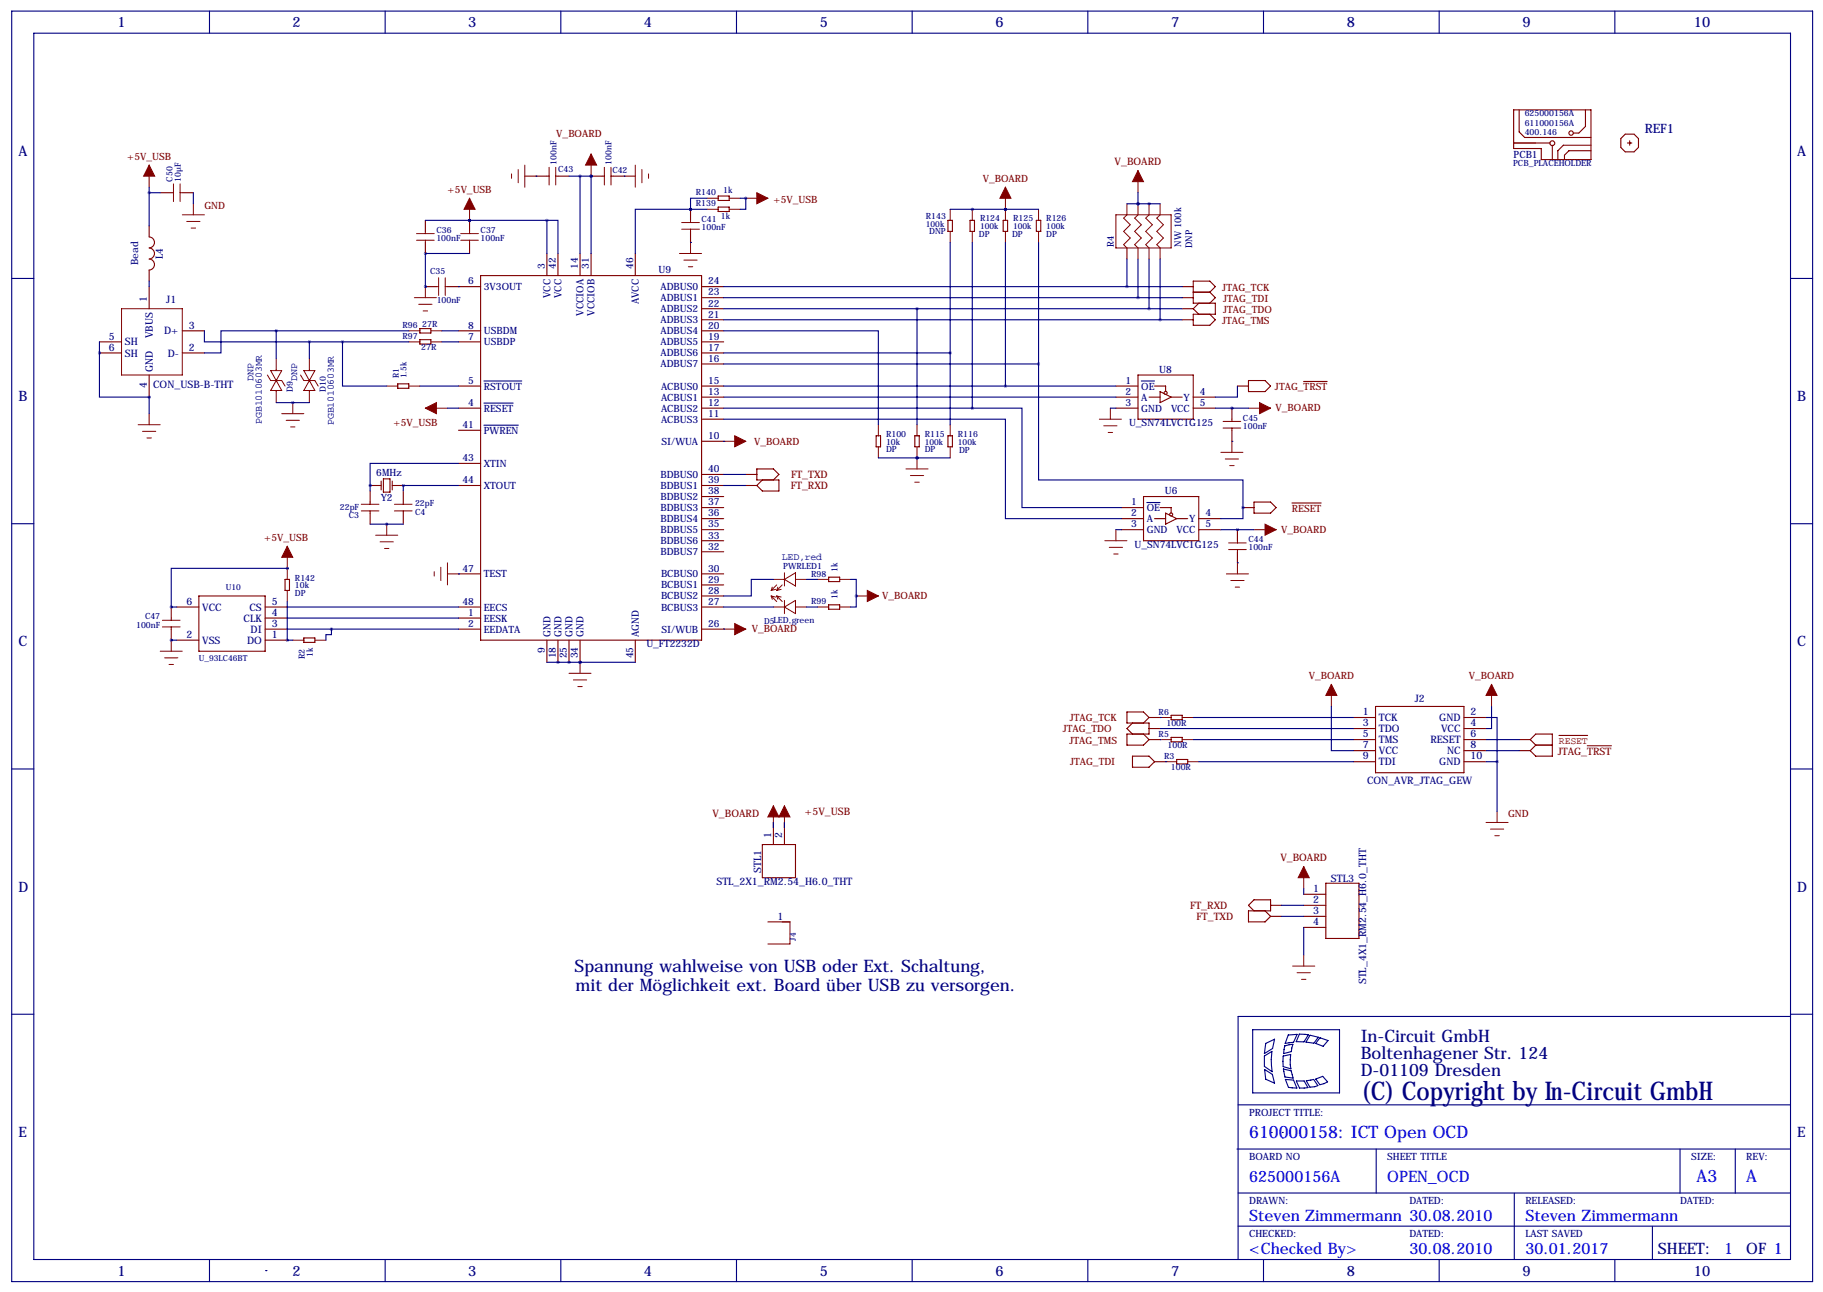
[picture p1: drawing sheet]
<svg xmlns="http://www.w3.org/2000/svg" width="419mm" height="297mm" viewBox="0 0 419 297" stroke-linecap="round" stroke-linejoin="round" font-family="sans-serif">
<g fill="none" stroke="#000080" stroke-width=".25">
<path d="M2.7 2.6h414v292.1h-414zM7.8 7.6h403.8v282h-403.8zM48.2 2.6v5M88.5 2.6v5M128.9 2.6v5M169.3 2.6v5M209.7 2.6v5M250.1 2.6v5M290.5 2.6v5M330.9 2.6v5M371.2 2.6v5M34.3 43v8.9"/>
<path d="M34.3 44.3h2.5M44.4 44.3v2.5M97.8 58.3h.1M97.8 50.7h27.9M97.8 58.3v7.6M97.8 58.3h10.1M107.9 50.7h.1M123.2 40.5h.1M125.7 50.7h2.6v7.6M125.7 50.7v7.6M130.8 40.5h5.1M133.3 40.5v17.8"/>
<path d="M135.9 40.5h.1M135.9 40.5v17.8M143.5 40.5h.1M158.7 48.1h-12.7v10.2M158.7 48.1h.1M158.7 55.7h.1M158.7 48.1h3.9M162.6 45.6h-3.9v2.5M170.2 45.6h1.2M171.4 45.6v2.5h-1.2M171.4 45.6h.1M218.4 48.1h20.4"/>
<path d="M218.4 55.7v41.9M223.5 48.1h.1M223.5 55.7v38.1M231.1 48.1h.1M231.1 55.7v33.1M238.8 55.7v28M259.1 59.5v6.4M259.1 46.8h7.6M261.6 46.8h.1M261.6 44.3v2.5M261.6 59.5v8.9M264.2 46.8h.1"/>
<path d="M264.2 59.5v11.5M266.7 59.5v14M2.7 64h5.1M22.9 78.6v2.5M34.3 64.6v1.3M47 76.1v2.5h24.1M63.5 76.1h-12.7v5h-3.8M63.5 76.1h30.5M63.5 76.1v6.3M71.1 78.6h22.9M71.1 78.6v3.8M78.7 78.6v10.2h10.2"/>
<path d="M97.8 65.9h.1M101.6 76.1h3.8M101.6 78.6h3.8M105.4 65.9h.1M166.4 76.1h35.5v21.5M166.4 65.9h105.4M166.4 68.4h105.4M166.4 73.5h105.4M166.4 71h105.4M210.8 71v26.6M411.6 64h5.1M22.9 81.1h.1"/>
<path d="M22.9 81.1v10.2h11.4M34.3 91.3h.1M34.3 91.3v3.8M63.5 92.6h7.6M67.3 92.6h.1M96.5 88.8h8.9M102.9 93.8h2.5M111.3 87.6h8.6M111.3 92.7h6.7M111.3 97.8h7.9M166.4 96.4h64.7v22.8h26.7M166.4 88.8h90.1"/>
<path d="M166.4 93.8h57.1M166.4 91.3h90.1M166.4 83.7h72.4M166.4 81.1h52M223.5 93.8h11.4v22.9h22.9M238.8 83.7v26.6h47v6.4M255.3 93.8h1.2M262.4 87.6h3M279.4 93.8h7.6M283.2 93.8h.1M284.5 88.8v2.5h-5.1M85.1 111.6h.1"/>
<path d="M85.1 111.6v1.3M92.7 111.6h.1M92.7 111.6v1.3M92.7 111.6h12.7M105.4 106.5h-20.3v5.1M166.4 101.5h.1M166.4 111.6h5M166.4 109.1h5M201.9 105.3h16.5M210.8 105.3h.1M263.7 115.5h3M283.2 101.5h.1"/>
<path d="M285.8 116.7v2.5h-5.1M285.8 116.7h.1M2.7 120.4h5.1M39.4 139.6h.1M39.4 139.6h1.2M66 130.7h.1M66 130.7h-26.6v8.9M66 139.6h39.4M66 138.3v8.9M85.1 120.5h7.6M88.9 120.5h.1M105.4 131.9h.1"/>
<path d="M166.4 139.6h11.4M177.8 133.2h-5.1v3.8h-6.3M185.4 139.6h2.6M185.4 133.2h2.6M195.6 133.2h1.2v3.8M196.8 137v2.6h-1.2M196.8 137h.1M256.5 121.8h1.3M280.7 121.8h7.6M284.5 121.8h.1M284.5 129.4h.1M411.6 120.4h5.1"/>
<path d="M39.4 147.2h.1M39.4 147.2h1.2M66 147.2h.1M66 142.1h39.4M66 144.6h39.4M66 147.2h1.3M76.2 144.6v1.3h-1.3v1.3M125.7 152.3h20.3M128.3 152.3h.1M130.8 152.3h.1M133.3 152.3h.1M166.4 144.6h.1"/>
<path d="M2.7 176.8h5.1M266.7 170h.1M266.7 165h.1M266.7 167.5h44.4M268 175.1h.1M274.3 170h36.8M274.3 165h36.8M275.6 175.1h35.5M306.1 162.4v10.2h5M341.6 165h2.6v10.1M341.6 175.1h2.6M341.6 170h7.6"/>
<path d="M341.6 172.6h7.6M342.9 162.4v5.1h-1.3M344.2 175.1v11.4M411.6 176.8h5.1M177.8 189.1v1.3M180.3 189.1v1.3M294.6 208.1h5.1M294.6 210.7h5.1M299.7 204.3v1.3M299.7 213.2v6.4M2.7 233.2h5.1M288 236.7h19.9v14.6h-19.9z"/>
<path d="M291 239.9l2-1-.4 2.2-1.9 1.1zM296.2 238l2-.2-.8 1.8-1.9 .3zM298.7 237.8l2.1 .1-1 1.6h-1.8zM301.2 238l1.9 .5-1 1.3-1.9-.2zM303.4 238.6l1.9 .6-1.1 1.3-1.7-.6zM411.6 233.7h-127v55.9M411.6 233.2h5.1M284.6 254h127M290.7 242.8l1.7-1.1-.1 1.9 .2 2.8-1.8-1.2zM290.7 245.9l1.8 1.1 .5 2-2-.9zM295 245.8h.1M295 242.8l1.7-.4-.1 2.4 .2 .9-1.8-.5z"/>
<path d="M295.1 245.8l1.7 .4 .5 1.7-1.9-.3zM295.4 240.4l1.8-.3-.3 1.7-1.8 .4zM295.5 248.2l1.9 .1 .7 1.9-1.9-.2zM298 248.5h1.8l.9 1.5-1.9 .2zM300.3 248.5l1.7-.3 1 1.4-1.9 .3zM302.5 248.1l1.6-.6 1.1 1.2-1.8 .7zM284.4 264.2h127.2M284.6 274.3h127M292.3 260.4h.1M294.8 260.4h.1M294.8 261.6h.1M316.4 264.2v10.1"/>
<path d="M348.1 274.3v15.3M386.2 264.2v10.1M398.9 264.2v10.1M48.2 289.6v5.1M61.1 292.1h.1M88.5 289.6v5.1M128.9 289.6v5.1M169.3 289.6v5.1M209.7 289.6v5.1M250.1 289.6v5.1M284.6 281.9h127M290.5 289.6v5.1"/>
<path d="M330.9 289.6v5.1M371.2 289.6v5.1M379.9 282v7.6"/>
</g>
<g fill="none" stroke="#800000" stroke-width=".25">
<path d="M348 25.3h17.8v11.4h-11.5v-2.6h-6.3zM348 32.9h8.4M349.2 25.3v5l1.3 1.3h15.3M356.9 33.4v3.3M364.5 25.3v3.8l-1.5 1.5h-1.3M365.8 33.4h-6.4l-1.3 1.3v2M365.8 34.7h-5.1l-1 1v1M373.6 30.8h2.1l1 1.1v2l-1 1h-2.1l-1-1v-2zM374.1 32.9h1.1M374.6 32.9h.1M374.6 32.4v1M34.3 51.9v2.6a1.27 1.27 0 0 1 1.2 1.2 1.27 1.27 0 0 1-1.2 1.3 1.27 1.27 0 0 1 1.2 1.3 1.27 1.27 0 0 1-1.2 1.2 1.27 1.27 0 0 1 1.2 1.3 1.27 1.27 0 0 1-1.2 1.3v2.5"/>
<path d="M36.8 44.3h2.6M41.9 44.3h2.5M97.8 50.7v2.5M97.8 55.7v2.6M107.9 50.7v2.5M107.9 55.7v2.6M123.2 40.5h2.5M125.7 58.3v5.1M128.3 40.5h2.5M128.3 58.3v5.1M133.3 58.3v5.1M135.9 40.5h2.5"/>
<path d="M135.9 58.3v5.1M141 40.5h2.5M146 58.3v5.1M158.7 48.1v2.6M158.7 53.2v2.5M165.1 45.1h2.5v1h-2.5zM165.1 47.6h2.5v1h-2.5zM217.9 50.7h1v2.5h-1zM223 50.7h1v2.5h-1zM230.6 50.7h1v2.5h-1zM238.3 50.7h1v2.5h-1zM259.1 57v2.5"/>
<path d="M22.9 78.6h5M34.3 65.9v5.1M41.9 76.1h5.1M96.5 75.6h2.6v1h-2.6zM96.5 78.1h2.6v1h-2.6zM97.8 65.9h2.5M102.9 65.9h7.6M105.4 78.6h5.1M105.4 76.1h5.1M110.5 63.4h50.8v83.8h-50.8zM161.3 65.9h5.1M161.3 78.6h5.1"/>
<path d="M161.3 76.1h5.1M161.3 73.5h5.1M161.3 71h5.1M161.3 68.4h5.1M271.8 65.9h2.5M271.8 73.5h2.5M271.8 71h2.5M271.8 68.4h2.5M274.3 67.2h3.8M274.3 71l1.3 1.2M275.6 69.7l-1.3 1.3M278.1 67.2l1.3-1.3-1.3-1.3h-3.8v5.1h5.1v2.5h-5.1v2.6h3.8l1.3-1.3-1.3-1.3"/>
<path d="M278.1 67.2l1.3 1.2-1.3 1.3M22.9 81.1h5M34.3 86.2v5.1M41.9 81.1h5.1M91.4 88.3h2.6v1h-2.6zM105.4 88.8h5.1M105.4 93.8h5.1M105.4 98.9h5.1M161.3 96.4h5.1M161.3 91.3h5.1M161.3 88.8h5.1M161.3 93.8h5.1"/>
<path d="M161.3 83.7h5.1M161.3 81.1h5.1M256.5 91.3h5.1M256.5 88.8h5.1M256.5 93.8h5.1M261.6 86.2h12.7v10.2h-12.7zM264.2 91.3h2.5M265.4 88.8h2.6v1.2M266.7 90l2.5 1.3-2.5 1.3zM269.2 91.3h2.6M274.3 91.3h5.1M274.3 93.8h5.1"/>
<path d="M283.2 93.8v2.6M283.2 98.9v2.6M284.5 88.8h2.5M287 87.5h3.8l1.3 1.3-1.3 1.2h-3.8zM299.7 87.7h5.4M85.1 111.6h2.5M85.1 112.9v2.5M85.1 118v2.5M87.6 110.6v2M88.1 110.1h1.6v3h-1.6zM90.2 110.6v2M90.2 111.6h2.5"/>
<path d="M92.7 112.9v2.5M92.7 118v2.5M105.4 111.6h5.1M105.4 106.5h5.1M161.3 114.2h5.1M161.3 119.2h5.1M161.3 116.7h5.1M161.3 111.6h5.1M161.3 101.5h5.1M161.3 109.1h5.1M171.4 111.6h2.6M171.4 109.1h2.6"/>
<path d="M175.3 110.3l-1.3 1.3M177.8 110.3l1.3-1.2-1.3-1.3h-3.8v2.5h5.1v2.6h-3.8l-1.3-1.3M201.4 100.2h1v2.5h-1zM210.3 100.2h1v2.5h-1zM217.9 100.2h1v2.5h-1zM257.8 119.2h5.1M257.8 116.7h5.1M262.9 114.2h12.7v10.1h-12.7zM265.4 119.2h2.6M266.7 116.7h2.5v1.3M268 118l2.5 1.2-2.5 1.3zM270.5 119.2h2.5"/>
<path d="M275.6 119.2h5.1M285.8 116.7h2.5M288.3 115.4h3.8l1.3 1.3-1.3 1.3h-3.8zM297 115.6h6.7M39.4 139.6v2.5M40.6 139.6h5.1M45.7 137h15.3v12.7h-15.3zM61 139.6h5M65.5 133.2h1v2.5h-1zM105.4 139.6h5.1M105.4 131.9h5.1M161.3 124.3h5.1"/>
<path d="M161.3 121.8h5.1M161.3 137h5.1M161.3 139.6h5.1M161.3 134.5h5.1M161.3 131.9h5.1M161.3 126.9h5.1M190.5 132.7h2.5v1h-2.5zM190.5 139.1h2.5v1h-2.5zM257.8 121.8h5.1M275.6 121.8h5.1M284.5 121.8v2.5M284.5 126.9v2.5"/>
<path d="M39.4 144.6v2.6M40.6 147.2h5.1M61 147.2h5M61 144.6h5M61 142.1h5M69.8 146.7h2.6v1h-2.6zM105.4 144.6h5.1M105.4 142.1h5.1M125.7 147.2v5.1M128.3 147.2v5.1M130.8 147.2v5.1M133.3 147.2v5.1"/>
<path d="M146 147.2v5.1M161.3 144.6h5.1M260.3 173.8h3.9l1.2 1.3-1.2 1.3h-3.9zM260.3 166.2l-1.2 1.3 1.2 1.3M262.9 168.8l1.3 1.2M264.2 165h2.5M264.2 167.5h2.5M264.2 170h2.5M264.2 165l-1.3-1.3h-3.8v2.5h5.1v2.6h-5.1v2.5h3.8l1.3-1.3M264.2 165l-1.3 1.2M265.4 175.1h2.6M269.2 164.5h2.6v1h-2.6z"/>
<path d="M269.2 169.5h2.6v1h-2.6zM270.5 174.6h2.5v1h-2.5zM311.1 165h5.1M311.1 167.5h5.1M311.1 170h5.1M311.1 172.6h5.1M311.1 175.1h5.1M316.2 162.4h20.3v15.3h-20.3zM336.5 165h5.1M336.5 167.5h5.1M336.5 170h5.1M336.5 172.6h5.1"/>
<path d="M336.5 175.1h5.1M349.2 170h2.6M349.2 172.6h2.6M351.8 170l1.3-1.2h3.8v5h-3.8l-1.3-1.2M351.8 170l1.3 1.3M353.1 171.3h3.8M353.1 171.3l-1.3 1.3M358.4 169.1h6.6M364.9 171.5h5.6M175.3 194.2h7.6v7.6h-7.6zM177.8 189.1v5.1M180.3 189.1v5.1"/>
<path d="M176.5 211.9h5.1M288.3 209.4l-1.3-1.3 1.3-1.2h3.8v2.5h-5.1v2.5h3.8l1.3-1.2M290.8 209.4l1.3 1.3M292.1 208.1h2.5M292.1 210.7h2.5M299.7 205.6h5.1M299.7 208.1h5.1M299.7 210.7h5.1M299.7 213.2h5.1M304.8 203.1h7.6v12.7h-7.6z"/>
<circle cx="356.9" cy="32.9" r=".56"/>
<circle cx="361.2" cy="30.6" r=".51"/>
<circle cx="268" cy="90.3" r=".36"/>
<circle cx="269.2" cy="118.3" r=".36"/>
</g>
<g fill="none" stroke="#800000" stroke-width=".23">
<path d="M34.3 38v5M117.6 40v1M119.1 39v3M120.6 38v5M126.2 38.5v4M127.8 38.5v4M135.9 35.4v5.1M138.9 38.5v4M140.5 38.5v4M146 38v5M147.6 39v3M149.1 40v1"/>
<path d="M261.6 39.2v5.1M39.4 44.3h.5M39.9 42.3v4M41.4 44.3h.5M41.4 42.3v4M41.9 49.4h5.1M42.9 50.9h3.1M43.9 52.4h1.1M44.4 46.8v2.6M95.8 53.7h4M95.8 55.2h4M97.8 53.2v.5"/>
<path d="M97.8 55.2v.5M105.9 53.7h4.1M105.9 55.2h4.1M107.9 45.6v5.1M107.9 53.2v.5M107.9 55.2v.5M120.6 40.5h2.6M125.7 40.5h.5M127.8 40.5h.5M138.4 40.5h.5M140.5 40.5h.5M143.5 40.5h2.5"/>
<path d="M156.2 58.3h5.1M156.7 51.2h4.1M156.7 52.7h4.1M157.2 59.8h3.1M158.7 50.7v.5M158.7 52.7v.5M158.7 55.7v2.6M162.6 48.1h2.5M162.6 45.6h2.5M167.6 48.1h2.6M167.6 45.6h2.6M171.4 45.6h5.1"/>
<path d="M218.4 48.1v2.6M218.4 53.2v2.5M223.5 48.1v2.6M223.5 53.2v2.5M231.1 43v7.7M231.1 53.2v2.5M238.8 48.1v2.6M238.8 53.2v2.5M256.5 49.4h12.7v7.6h-12.7zM259.1 46.8v2.6l-.8 .8 1.5 1.5-1.5 1.5 1.5 1.5-1.5 1.5 .8 .8M261.6 46.8v2.6l-.7 .8 1.5 1.5-1.5 1.5 1.5 1.5-1.5 1.5 .7 .8v2.5M264.2 46.8v2.6l-.8 .8 1.5 1.5-1.5 1.5 1.5 1.5-1.5 1.5 .8 .8v2.5"/>
<path d="M266.7 46.8v2.6l-.8 .8 1.6 1.5-1.6 1.5 1.6 1.5-1.6 1.5 .8 .8v2.5M27.9 71h14v15.2h-14zM94 76.1h2.5M94 78.6h2.5M95.2 68.4h5.1M96.3 70h3M97.3 71.5h1M97.8 65.9v2.5M99.1 76.1h2.5M99.1 78.6h2.5M100.3 65.9h.5M100.8 63.9v4"/>
<path d="M102.4 65.9h.5M102.4 63.9v4M158.2 61.3h1.1M31.7 97.6h5.1M32.8 99.2h3M34.3 95.1v2.5M61.5 86.2l.7 1.3h2.6l.7 1.3M62.2 85.2h2.6l-2.6 4.6h2.6zM63.5 82.4v2.8M63.5 89.8v2.8M64.8 95.1h5M65.8 96.6h3"/>
<path d="M66.8 98.2h1M67.3 92.6v2.5M69.1 86.2l.7 1.3h2.6l.8 1.3M69.8 85.2h2.6l-2.6 4.6h2.6zM71.1 82.4v2.8M71.1 89.8v2.8M88.9 88.8h2.5M94 88.8h2.5M97.8 93.8h5.1M201.9 97.6v2.6M210.8 97.6v2.6M218.4 97.6v2.6"/>
<path d="M252.7 96.4h5.1M253.7 97.9h3.1M254.8 99.4h1M255.3 93.8v2.6M281.2 96.9h4M281.2 98.4h4M283.2 96.4v.5M283.2 98.4v.5M287 93.8h5.1M33.8 100.7h1M83.1 117.5h4M83.1 115.9h4"/>
<path d="M85.1 115.4v.5M85.1 117.5v.5M90.7 117.5h4M90.7 115.9h4M92.7 115.4v.5M92.7 117.5v.5M166.4 101.5h5M201.9 102.7v2.6M208.3 107.8h5.1M209.3 109.3h3M210.3 110.9h1M210.8 102.7v5.1"/>
<path d="M218.4 102.7v2.6M280.7 104h5.1M281.7 105.5h3M282.7 107h1M283.2 101.5v2.5M66 125.6v7.6M66 135.7v2.6M86.4 123h5M87.4 124.6h3M88.4 126.1h1M88.9 120.5v2.5M99.8 131.4v1"/>
<path d="M101.3 130.4v3.1M102.9 131.9h2.5M102.9 129.4v5.1M177.3 137l1.3 1.3M177.3 137l1 .3M177.3 137l.2 .8M177.5 135l-.2 .7M177.8 139.6h2.5M177.8 133.2h2.5M178.3 135.5l-1 .2M178.6 137l1.2 1.3M178.6 137l1 .3"/>
<path d="M178.6 137l.2 .8M178.6 134.5l-1.3 1.2M178.8 135l-.2 .7M179.6 135.5l-1 .2M179.8 134.5l-1.2 1.2M180.3 139.6l2.6-1.6v3.1zM180.3 133.2l2.6-1.5v3zM180.3 131.7v3M180.3 138v3.1M182.9 139.6h2.5M182.9 133.2h2.5M188 139.6h2.5"/>
<path d="M188 133.2h2.5M193 139.6h2.6M193 133.2h2.6M196.8 137h5.1M254 124.3h5.1M255 125.8h3.1M256 127.4h1M256.5 121.8v2.5M281.9 131.9h5.1M282.4 124.8h4.1M282.4 126.4h4.1M283 133.5h3"/>
<path d="M284 135h1M284.5 124.3v.5M284.5 126.4v.5M284.5 129.4v2.5M288.3 121.8h5.1M36.8 149.7h5.1M37.3 142.6h4.1M37.3 144.1h4.1M37.8 151.2h3.1M38.9 152.8h1M39.4 142.1v.5M39.4 144.1v.5"/>
<path d="M39.4 147.2v2.5M67.3 147.2h2.5M72.4 147.2h2.5M130.8 154.8h5.1M131.8 156.3h3.1M132.8 157.8h1.1M133.3 152.3v2.5M166.4 144.6h5M306.1 157.3v5.1M342.9 157.3v5.1M266.7 170h2.5M266.7 165h2.5"/>
<path d="M268 175.1h2.5M271.8 170h2.5M271.8 165h2.5M273 175.1h2.6M177.8 185.3v5.1M180.3 185.3v5.1M299.7 199.2v5.1M341.6 189.1h5.1M342.6 190.6h3.1M343.7 192.1h1M344.2 186.5v2.6M179.8 211.9h1.8v5.1h-5.1"/>
<path d="M299.7 219.6v2.5M297.2 222.1h5.1M298.2 223.6h3M299.2 225.2h1"/>
</g>
<g fill="#800000" stroke="#800000" stroke-width=".23">
<path d="M107.9 45.6l1.3 2.5h-2.5z"/>
<path d="M174 44.3l2.5 1.3-2.5 1.2z"/>
<path d="M135.9 35.4l1.3 2.6h-2.6z"/>
<path d="M97.8 93.8l2.5-1.2v2.5z"/>
<path d="M168.9 100.2l2.5 1.3-2.5 1.2z"/>
<path d="M168.9 143.4l2.5 1.2-2.5 1.3z"/>
<path d="M199.4 135.7l2.5 1.3-2.5 1.3z"/>
<path d="M290.8 120.5l2.6 1.3-2.6 1.2z"/>
<path d="M289.6 92.6l2.5 1.2-2.5 1.3z"/>
<path d="M231.1 43l1.3 2.6h-2.5z"/>
<path d="M66 125.6l1.3 2.5h-2.5z"/>
<path d="M34.3 38l1.3 2.5h-2.6z"/>
<path d="M261.6 39.2l1.3 2.6h-2.6z"/>
<path d="M306.1 157.3l1.2 2.6h-2.5z"/>
<path d="M342.9 157.3l1.3 2.6h-2.6z"/>
<path d="M177.8 185.3l1.3 2.5h-2.6z"/>
<path d="M180.3 185.3l1.3 2.5h-2.5z"/>
<path d="M299.7 199.2l1.3 2.6h-2.6z"/>
</g>
<path d="M128.2 152.3a.05 .05 0 0 0 .1 0 .05 .05 0 0 0-.1 0zM133.3 152.3a.05 .05 0 0 0 .1 0 .05 .05 0 0 0-.1 0zM133.3 152.3a.05 .05 0 0 0 .1 0 .05 .05 0 0 0-.1 0zM107.9 50.7a.05 .05 0 0 0 .1 0 .05 .05 0 0 0-.1 0zM125.7 50.7a.05 .05 0 0 0 .1 0 .05 .05 0 0 0-.1 0zM107.9 50.7a.05 .05 0 0 0 .1 0 .05 .05 0 0 0-.1 0zM158.7 48.1a.05 .05 0 0 0 .1 0 .05 .05 0 0 0-.1 0zM133.3 40.5a.05 .05 0 0 0 .1 0 .05 .05 0 0 0-.1 0zM196.8 137a.05 .05 0 0 0 .1 0 .05 .05 0 0 0-.1 0zM231.1 88.8a.05 .05 0 0 0 .1 0 .05 .05 0 0 0-.1 0zM231.1 48.1a.05 .05 0 0 0 .1 0 .05 .05 0 0 0-.1 0zM231.1 48.1a.05 .05 0 0 0 .1 0 .05 .05 0 0 0-.1 0zM78.7 78.6a.05 .05 0 0 0 .1 0 .05 .05 0 0 0-.1 0zM158.7 48.1a.05 .05 0 0 0 .1 0 .05 .05 0 0 0-.1 0zM171.4 45.6a.05 .05 0 0 0 .1 0 .05 .05 0 0 0-.1 0zM238.7 83.7a.05 .05 0 0 0 .1 0 .05 .05 0 0 0-.1 0zM285.7 116.7a.05 .05 0 0 0 .1 0 .05 .05 0 0 0-.1 0zM39.3 147.2a.05 .05 0 0 0 .1 0 .05 .05 0 0 0-.1 0zM39.3 139.6a.05 .05 0 0 0 .1 0 .05 .05 0 0 0-.1 0zM66 130.7a.05 .05 0 0 0 .1 0 .05 .05 0 0 0-.1 0zM218.4 81.1a.05 .05 0 0 0 .1 0 .05 .05 0 0 0-.1 0zM264.1 71a.05 .05 0 0 0 .1 0 .05 .05 0 0 0-.1 0zM264.1 46.8a.05 .05 0 0 0 .1 0 .05 .05 0 0 0-.1 0zM344.1 175.1a.05 .05 0 0 0 .1 0 .05 .05 0 0 0-.1 0zM66 147.2a.05 .05 0 0 0 .1 0 .05 .05 0 0 0-.1 0zM22.8 81.1a.05 .05 0 0 0 .1 0 .05 .05 0 0 0-.1 0z" fill="#000080" stroke="#000080" stroke-width=".63"/>
<text font-size="5.9" fill="#000080" x="313.1" y="253">(C) Copyright by In-Circuit GmbH</text>
<g font-size="4" fill="#000080">
<text x="132.1" y="223.4">Spannung wahlweise von USB oder Ext. Schaltung,</text>
<text x="132.3" y="228">mit der Möglichkeit ext. Board über USB zu versorgen.</text>
<text x="312.8" y="239.7">In-Circuit GmbH</text>
<text x="312.8" y="243.5">Boltenhagener Str. 124</text>
<text x="312.8" y="247.3">D-01109 Dresden</text>
</g>
<g font-size="4" fill="#00f">
<text x="287.2" y="261.6">610000158: ICT Open OCD</text>
<text x="390" y="271.8">A3</text>
<text x="401.5" y="271.8">A</text>
</g>
<g font-size="3.6" fill="#00f">
<text x="287.2" y="271.8">625000156A</text>
<text x="318.9" y="271.8">OPEN_OCD</text>
<text x="287.2" y="280.7">Steven Zimmermann 30.08.2010</text>
<text x="350.7" y="280.7">Steven Zimmermann</text>
<text x="287.2" y="288.3">&lt;Checked By&gt;</text>
<text x="324" y="288.3">30.08.2010</text>
<text x="350.7" y="288.3">30.01.2017</text>
<text x="396.4" y="288.3">1</text>
</g>
<g font-size="3.6" fill="#000080">
<text x="381.2" y="288.3">SHEET:</text>
<text x="401.5" y="288.3">OF 1</text>
</g>
<g font-size="3.3" fill="#000080">
<text x="27" y="6.2">1</text>
<text x="67.3" y="6.2">2</text>
<text x="107.7" y="6.2">3</text>
<text x="148.1" y="6.2">4</text>
<text x="188.4" y="6.2">5</text>
<text x="228.8" y="6.2">6</text>
<text x="269.2" y="6.2">7</text>
<text x="309.6" y="6.2">8</text>
<text x="350" y="6.2">9</text>
<text x="389.4" y="6.2">10</text>
<text x="4.2" y="35.8">A</text>
<text x="413.2" y="35.8">A</text>
<text x="4.2" y="92.2">B</text>
<text x="413.2" y="92.2">B</text>
<text x="4.2" y="148.6">C</text>
<text x="413.2" y="148.6">C</text>
<text x="4.2" y="205">D</text>
<text x="413.2" y="205">D</text>
<text x="4.2" y="261.4">E</text>
<text x="413.2" y="261.4">E</text>
<text x="27" y="293.3">1</text>
<text x="67.3" y="293.3">2</text>
<text x="107.7" y="293.3">3</text>
<text x="148.1" y="293.3">4</text>
<text x="188.4" y="293.3">5</text>
<text x="228.8" y="293.3">6</text>
<text x="269.2" y="293.3">7</text>
<text x="309.6" y="293.3">8</text>
<text x="350" y="293.3">9</text>
<text x="389.4" y="293.3">10</text>
</g>
<text font-size="3" fill="#000080" x="378.1" y="30.6">REF1</text>
<g font-size="2.4" fill="#800000">
<text x="256.3" y="38">V_BOARD</text>
<text x="181.8" y="112.5">FT_RXD</text>
<text x="181.9" y="110">FT_TXD</text>
<text x="358.1" y="173.5">JTAG_TRST</text>
<text x="163.8" y="187.8">V_BOARD</text>
<text x="185" y="187.3">+5V_USB</text>
<text x="294.4" y="198">V_BOARD</text>
<text x="273.6" y="209">FT_RXD</text>
<text x="275.1" y="211.6">FT_TXD</text>
</g>
<g font-size="2.4" fill="#000080">
<text x="33.8" y="69.5" transform="rotate(-90 33.8 69.5)">1</text>
<text x="38.2" y="69.7">J1</text>
<text x="35.1" y="77.7" transform="rotate(-90 35.1 77.7)">VBUS</text>
<text x="37.8" y="76.9">D+</text>
<text x="43.4" y="75.6">3</text>
<text x="25.1" y="78.1">5</text>
<text x="25.1" y="80.6">6</text>
<text x="28.7" y="79.4">SH</text>
<text x="28.7" y="82">SH</text>
<text x="38.6" y="82">D-</text>
<text x="43.4" y="80.6">2</text>
<text x="33.8" y="89.1" transform="rotate(-90 33.8 89.1)">4</text>
<text x="35.1" y="85.5" transform="rotate(-90 35.1 85.5)">GND</text>
<text x="35.2" y="89.2">CON_USB-B-THT</text>
<text x="42.8" y="139.1">6</text>
<text x="46.5" y="140.4">VCC</text>
<text x="56" y="142.9">CLK</text>
<text x="57.3" y="140.4">CS</text>
<text x="62.5" y="141.6">4</text>
<text x="62.5" y="139.1">5</text>
<text x="42.8" y="146.7">2</text>
<text x="46.5" y="148">VSS</text>
<text x="56.8" y="148">DO</text>
<text x="57.6" y="145.5">DI</text>
<text x="62.5" y="146.7">1</text>
<text x="62.5" y="144.1">3</text>
<text x="325.2" y="161.4">J2</text>
<text x="313.3" y="164.5">1</text>
<text x="313.3" y="167">3</text>
<text x="317" y="165.8">TCK</text>
<text x="330.9" y="165.8">GND</text>
<text x="338.1" y="164.5">2</text>
<text x="338.1" y="167">4</text>
<text x="313.3" y="169.5">5</text>
<text x="313.3" y="172.1">7</text>
<text x="317" y="168.3">TDO</text>
<text x="317" y="170.9">TMS</text>
<text x="317" y="173.4">VCC</text>
<text x="328.9" y="170.9">RESET</text>
<text x="331.3" y="168.3">VCC</text>
<text x="332.7" y="173.4">NC</text>
<text x="338.1" y="169.5">6</text>
<text x="338.1" y="172.1">8</text>
<text x="313.3" y="174.6">9</text>
<text x="317" y="175.9">TDI</text>
<text x="330.9" y="175.9">GND</text>
<text x="338.1" y="174.6">10</text>
<text x="314.3" y="180.3">CON_AVR_JTAG_GEW</text>
<text x="177.3" y="192.6" transform="rotate(-90 177.3 192.6)">1</text>
<text x="179.8" y="192.6" transform="rotate(-90 179.8 192.6)">2</text>
<text x="164.7" y="203.5">STL_2X1_RM2.54_H6.0_THT</text>
<text x="175" y="200.6" transform="rotate(-90 175 200.6)">STL1</text>
<text x="306" y="202.8">STL3</text>
<text x="301.9" y="205.1">1</text>
<text x="301.9" y="207.6">2</text>
<text x="178.7" y="211.4">1</text>
<text x="301.9" y="210.2">3</text>
<text x="301.9" y="212.7">4</text>
<text x="314.1" y="226.3" transform="rotate(-90 314.1 226.3)">STL_4X1_RM2.54_H6.0_THT</text>
</g>
<g font-size="2.3" fill="#800000">
<text x="127.9" y="31.6">V_BOARD</text>
<text x="29.2" y="36.7">+5V_USB</text>
<text x="225.9" y="41.8">V_BOARD</text>
<text x="102.9" y="44.3">+5V_USB</text>
<text x="177.8" y="46.6">+5V_USB</text>
<text x="47" y="48.1">GND</text>
<text x="281" y="66.8">JTAG_TCK</text>
<text x="281.2" y="69.4">JTAG_TDI</text>
<text x="281.2" y="71.9">JTAG_TDO</text>
<text x="280.9" y="74.4">JTAG_TMS</text>
<text x="293.1" y="89.7">JTAG_TRST</text>
<text x="293.2" y="94.6">V_BOARD</text>
<text x="90.4" y="97.9">+5V_USB</text>
<text x="173.4" y="102.3">V_BOARD</text>
<text x="297" y="117.6">RESET</text>
<text x="60.7" y="124.3">+5V_USB</text>
<text x="294.5" y="122.5">V_BOARD</text>
<text x="202.8" y="137.8">V_BOARD</text>
<text x="172.9" y="145.4">V_BOARD</text>
<text x="300.9" y="156.1">V_BOARD</text>
<text x="337.7" y="156.1">V_BOARD</text>
<text x="246" y="165.9">JTAG_TCK</text>
<text x="244.3" y="168.3">JTAG_TDO</text>
<text x="245.9" y="171">JTAG_TMS</text>
<text x="358.4" y="171.1">RESET</text>
<text x="246" y="175.9">JTAG_TDI</text>
<text x="346.7" y="187.8">GND</text>
</g>
<g font-size="2.3" fill="#000080">
<text x="348" y="36.4">PCB1</text>
<text x="37.4" y="59.5" transform="rotate(-90 37.4 59.5)">L4</text>
<text x="31.7" y="61" transform="rotate(-90 31.7 61)">Bead</text>
<text x="107.6" y="65.4">6</text>
<text x="125.2" y="61.8" transform="rotate(-90 125.2 61.8)">3</text>
<text x="127.8" y="61.8" transform="rotate(-90 127.8 61.8)">42</text>
<text x="132.8" y="61.8" transform="rotate(-90 132.8 61.8)">14</text>
<text x="135.4" y="61.8" transform="rotate(-90 135.4 61.8)">31</text>
<text x="145.5" y="61.8" transform="rotate(-90 145.5 61.8)">46</text>
<text x="151.4" y="62.9">U9</text>
<text x="162.8" y="65.4">24</text>
<text x="111.3" y="66.7">3V3OUT</text>
<text x="126.5" y="68.5" transform="rotate(-90 126.5 68.5)">VCC</text>
<text x="129.1" y="68.5" transform="rotate(-90 129.1 68.5)">VCC</text>
<text x="146.9" y="69.9" transform="rotate(-90 146.9 69.9)">AVCC</text>
<text x="151.8" y="71.8">ADBUS2</text>
<text x="151.8" y="69.2">ADBUS1</text>
<text x="151.8" y="66.7">ADBUS0</text>
<text x="162.8" y="70.5">22</text>
<text x="162.8" y="67.9">23</text>
<text x="107.6" y="75.6">8</text>
<text x="111.3" y="76.9">USBDM</text>
<text x="134.2" y="72.6" transform="rotate(-90 134.2 72.6)">VCCIOA</text>
<text x="136.7" y="72.6" transform="rotate(-90 136.7 72.6)">VCCIOB</text>
<text x="151.8" y="76.9">ADBUS4</text>
<text x="151.8" y="74.3">ADBUS3</text>
<text x="162.8" y="75.6">20</text>
<text x="162.8" y="73">21</text>
<text x="107.6" y="78.1">7</text>
<text x="111.3" y="79.4">USBDP</text>
<text x="151.8" y="81.9">ADBUS6</text>
<text x="151.8" y="79.4">ADBUS5</text>
<text x="162.8" y="83.2">16</text>
<text x="162.8" y="80.6">17</text>
<text x="162.8" y="78.1">19</text>
<text x="58.3" y="87.5" transform="rotate(-90 58.3 87.5)">DNP</text>
<text x="68.3" y="87.5" transform="rotate(-90 68.3 87.5)">DNP</text>
<text x="107.6" y="88.3">5</text>
<text x="111.3" y="89.6">RSTOUT</text>
<text x="151.8" y="84.5">ADBUS7</text>
<text x="152" y="89.6">ACBUS0</text>
<text x="162.8" y="88.3">15</text>
<text x="258.8" y="88.3">1</text>
<text x="262.4" y="89.6">OE</text>
<text x="266.5" y="85.7">U8</text>
<text x="107.6" y="93.3">4</text>
<text x="111.3" y="94.6">RESET</text>
<text x="152" y="94.6">ACBUS2</text>
<text x="152" y="92.1">ACBUS1</text>
<text x="162.8" y="95.9">11</text>
<text x="162.8" y="93.3">12</text>
<text x="162.8" y="90.8">13</text>
<text x="258.8" y="90.8">2</text>
<text x="258.8" y="93.3">3</text>
<text x="262.4" y="92.1">A</text>
<text x="262.4" y="94.6">GND</text>
<text x="269.2" y="94.6">VCC</text>
<text x="272.1" y="92.1">Y</text>
<text x="275.8" y="90.8">4</text>
<text x="275.8" y="93.3">5</text>
<text x="60.2" y="97.4" transform="rotate(-90 60.2 97.4)">PGB1010603MR</text>
<text x="76.7" y="97.6" transform="rotate(-90 76.7 97.6)">PGB1010603MR</text>
<text x="106.3" y="98.4">41</text>
<text x="111.3" y="99.7">PWREN</text>
<text x="152" y="97.2">ACBUS3</text>
<text x="162.8" y="101">10</text>
<text x="259.6" y="98">U_SN74LVC1G125</text>
<text x="106.3" y="106">43</text>
<text x="111.3" y="107.3">XTIN</text>
<text x="152.1" y="102.3">SI/WUA</text>
<text x="86.5" y="109.4">6MHz</text>
<text x="106.3" y="111.1">44</text>
<text x="111.3" y="112.4">XTOUT</text>
<text x="151.8" y="112.4">BDBUS1</text>
<text x="151.8" y="109.9">BDBUS0</text>
<text x="162.8" y="113.7">38</text>
<text x="162.8" y="111.1">39</text>
<text x="162.8" y="108.6">40</text>
<text x="267.8" y="113.7">U6</text>
<text x="87.5" y="115.2">Y2</text>
<text x="151.8" y="117.5">BDBUS3</text>
<text x="151.8" y="115">BDBUS2</text>
<text x="162.8" y="118.7">36</text>
<text x="162.8" y="116.2">37</text>
<text x="260" y="116.2">1</text>
<text x="260" y="118.7">2</text>
<text x="263.7" y="117.5">OE</text>
<text x="277.1" y="118.7">4</text>
<text x="151.8" y="125.1">BDBUS6</text>
<text x="151.8" y="122.6">BDBUS5</text>
<text x="151.8" y="120">BDBUS4</text>
<text x="162.8" y="123.8">33</text>
<text x="162.8" y="121.3">35</text>
<text x="260" y="121.3">3</text>
<text x="260.8" y="125.9">U_SN74LVC1G125</text>
<text x="263.7" y="120">A</text>
<text x="263.7" y="122.6">GND</text>
<text x="270.5" y="122.6">VCC</text>
<text x="273.4" y="120">Y</text>
<text x="277.1" y="121.3">5</text>
<text x="106.3" y="131.4">47</text>
<text x="151.8" y="127.7">BDBUS7</text>
<text x="162.8" y="131.4">30</text>
<text x="162.8" y="126.4">32</text>
<text x="179.8" y="128.6">LED,red</text>
<text x="111.3" y="132.7">TEST</text>
<text x="152" y="137.8">BCBUS2</text>
<text x="152" y="135.3">BCBUS1</text>
<text x="152" y="132.7">BCBUS0</text>
<text x="162.8" y="136.5">28</text>
<text x="162.8" y="134">29</text>
<text x="106.3" y="139.1">48</text>
<text x="107.6" y="141.6">1</text>
<text x="111.3" y="142.9">EESK</text>
<text x="111.3" y="140.4">EECS</text>
<text x="152" y="140.4">BCBUS3</text>
<text x="162.8" y="139.1">27</text>
<text x="107.6" y="144.1">2</text>
<text x="111.3" y="145.4">EEDATA</text>
<text x="126.5" y="146.4" transform="rotate(-90 126.5 146.4)">GND</text>
<text x="129.1" y="146.4" transform="rotate(-90 129.1 146.4)">GND</text>
<text x="131.6" y="146.4" transform="rotate(-90 131.6 146.4)">GND</text>
<text x="134.2" y="146.4" transform="rotate(-90 134.2 146.4)">GND</text>
<text x="146.9" y="146.4" transform="rotate(-90 146.9 146.4)">AGND</text>
<text x="148.6" y="148.8">U_FT2232D</text>
<text x="152.1" y="145.4">SI/WUB</text>
<text x="162.8" y="144.1">26</text>
<text x="125.2" y="150" transform="rotate(-90 125.2 150)">9</text>
<text x="127.8" y="151.3" transform="rotate(-90 127.8 151.3)">18</text>
<text x="130.3" y="151.3" transform="rotate(-90 130.3 151.3)">25</text>
<text x="132.8" y="151.3" transform="rotate(-90 132.8 151.3)">34</text>
<text x="145.5" y="151.3" transform="rotate(-90 145.5 151.3)">45</text>
<text x="287.2" y="256.6">PROJECT TITLE:</text>
<text x="287.2" y="266.7">BOARD NO</text>
<text x="318.9" y="266.7">SHEET TITLE</text>
<text x="388.8" y="266.7">SIZE:</text>
<text x="401.5" y="266.7">REV:</text>
<text x="287.2" y="276.9">DRAWN:</text>
<text x="324" y="276.9">DATED:</text>
<text x="350.7" y="276.9">RELEASED:</text>
<text x="386.2" y="276.9">DATED:</text>
<text x="287.2" y="284.5">CHECKED:</text>
<text x="324" y="284.5">DATED:</text>
<text x="350.7" y="284.5">LAST SAVED</text>
</g>
<g font-size="2.1" fill="#000080">
<text x="256" y="56.8" transform="rotate(-90 256 56.8)">R4</text>
<text x="271.5" y="56.8" transform="rotate(-90 271.5 56.8)">NW 100k</text>
<text x="274.1" y="57" transform="rotate(-90 274.1 57)">DNP</text>
</g>
<g font-size="2" fill="#000080">
<text x="350.5" y="26.6">625000156A</text>
<text x="350.5" y="28.9">611000156A</text>
<text x="350.5" y="31">400.146</text>
<text x="39.7" y="41.8" transform="rotate(-90 39.7 41.8)">C50</text>
<text x="41.6" y="41.8" transform="rotate(-90 41.6 41.8)">10µF</text>
<text x="127.9" y="38" transform="rotate(-90 127.9 38)">100nF</text>
<text x="128.3" y="39.6">C43</text>
<text x="140.6" y="38" transform="rotate(-90 140.6 38)">100nF</text>
<text x="140.8" y="39.8">C42</text>
<text x="347.9" y="38.1">PCB_PLACEHOLDER</text>
<text x="160" y="47.5">R139</text>
<text x="160" y="44.9">R140</text>
<text x="166.3" y="44.4">1k</text>
<text x="100.3" y="53.5">C36</text>
<text x="110.5" y="53.5">C37</text>
<text x="161.3" y="51">C41</text>
<text x="161.3" y="52.8">100nF</text>
<text x="165.8" y="50.3">1k</text>
<text x="212.9" y="50.4">R143</text>
<text x="213.6" y="53.8">DNP</text>
<text x="225.3" y="50.9">R124</text>
<text x="232.9" y="50.9">R125</text>
<text x="240.5" y="50.9">R126</text>
<text x="100.3" y="55.4">100nF</text>
<text x="110.5" y="55.4">100nF</text>
<text x="225" y="54.6">DP</text>
<text x="232.7" y="54.6">DP</text>
<text x="240.5" y="54.6">DP</text>
<text x="98.9" y="63">C35</text>
<text x="100.4" y="69.6">100nF</text>
<text x="92.5" y="75.4">R96</text>
<text x="92.5" y="77.9">R97</text>
<text x="97.1" y="75.2">27R</text>
<text x="96.8" y="80.5">27R</text>
<text x="67.3" y="90" transform="rotate(-90 67.3 90)">D9</text>
<text x="74.9" y="90" transform="rotate(-90 74.9 90)">D10</text>
<text x="203.7" y="100.4">R100</text>
<text x="212.6" y="100.4">R115</text>
<text x="220.2" y="100.4">R116</text>
<text x="285.7" y="96.7">C45</text>
<text x="285.7" y="98.6">100nF</text>
<text x="203.7" y="102.2">10k</text>
<text x="203.7" y="103.9">DP</text>
<text x="212.6" y="103.9">DP</text>
<text x="220.5" y="104.1">DP</text>
<text x="78.2" y="117.2">22pF</text>
<text x="80.2" y="119">C3</text>
<text x="95.4" y="118.3">C4</text>
<text x="95.4" y="116.3">22pF</text>
<text x="287" y="124.6">C44</text>
<text x="180.1" y="130.8">PWRLED1</text>
<text x="192.5" y="131.4" transform="rotate(-90 192.5 131.4)">1k</text>
<text x="287" y="126.5">100nF</text>
<text x="67.8" y="133.5">R142</text>
<text x="67.8" y="135.2">10k</text>
<text x="67.8" y="137">DP</text>
<text x="186.5" y="132.6">R98</text>
<text x="192.5" y="137.8" transform="rotate(-90 192.5 137.8)">1k</text>
<text x="33.3" y="142.4">C47</text>
<text x="186.5" y="138.9">R99</text>
<text x="31.3" y="144.3">100nF</text>
<text x="70.1" y="151.6" transform="rotate(-90 70.1 151.6)">R2</text>
<text x="71.9" y="151.1" transform="rotate(-90 71.9 151.1)">1k</text>
<text x="266.4" y="164.3">R6</text>
<text x="268.2" y="166.8">100R</text>
<text x="266.4" y="169.4">R5</text>
<text x="268.4" y="171.9">100R</text>
<text x="267.6" y="174.5">R3</text>
<text x="269.2" y="177">100R</text>
</g>
<g font-size="1.9" fill="#000080">
<text x="212.9" y="52.2">100k</text>
<text x="225.3" y="52.7">100k</text>
<text x="232.9" y="52.7">100k</text>
<text x="240.5" y="52.7">100k</text>
<text x="91.7" y="87" transform="rotate(-90 91.7 87)">R1</text>
<text x="93.5" y="87" transform="rotate(-90 93.5 87)">1.5k</text>
<text x="212.6" y="102.2">100k</text>
<text x="220.2" y="102.2">100k</text>
<text x="51.9" y="135.7">U10</text>
<text x="175.7" y="143.4">D5LED,green</text>
<text x="45.7" y="152">U_93LC46BT</text>
<text x="182.9" y="216.3" transform="rotate(-90 182.9 216.3)">J4</text>
</g>
</svg>
